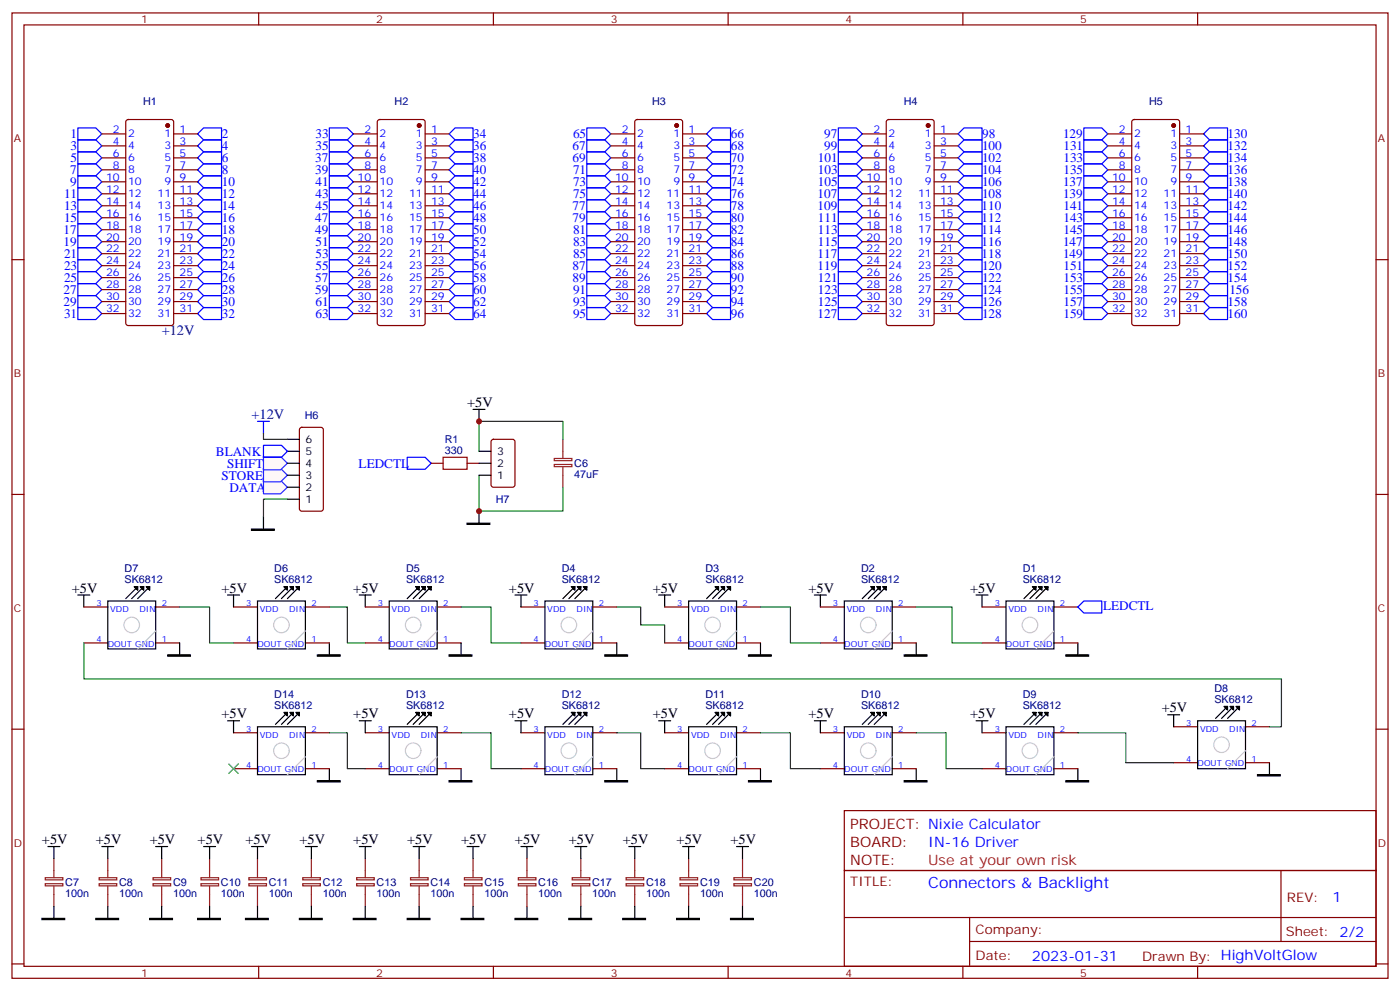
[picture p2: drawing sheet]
<svg xmlns="http://www.w3.org/2000/svg" width="412mm" height="292mm" viewBox="0 0 412 292" stroke-linecap="round" stroke-linejoin="round" font-family="sans-serif">
<g fill="none" stroke="#870000" stroke-width=".35">
<path d="M3.5 3.8h405.4v284.3h-405.4zM7.1 7.3h398.2v277.3h-398.2zM76.2 3.8v3.5M145.3 3.8v3.5M214.5 3.8v3.5M283.6 3.8v3.5M352.8 3.8v3.5M3.5 76.5h3.6M405.3 76.5h3.6M3.5 145.6h3.6M405.3 145.6h3.6M3.5 214.8h3.6"/>
<path d="M405.3 214.8h3.6M248.7 256.4h156.6v28.2h-156.6zM377.3 256.4v20.9M248.7 270.2h156.5M285.6 277.3h119.6M285.6 270.2v14.2M3.5 283.9h3.6M76.2 284.6v3.5M145.3 284.6v3.5M214.5 284.6v3.5M283.6 284.6v3.5M352.8 284.6v3.5"/>
<path d="M405.3 283.9h3.6"/>
</g>
<g fill="none" stroke="#00f" stroke-width=".35">
<path d="M22.9 37.7h5.3l1.8 1.7-1.8 1.8h-5.3zM58.2 39.4l1.8-1.7h5.3v3.5h-5.3zM97 37.7h5.3l1.8 1.7-1.8 1.8h-5.3zM132.3 39.4l1.8-1.7h5.2v3.5h-5.2zM172.9 37.7h5.3l1.7 1.7-1.7 1.8h-5.3zM208.1 39.4l1.8-1.7h5.3v3.5h-5.3zM246.9 37.7h5.3l1.8 1.7-1.8 1.8h-5.3zM282.2 39.4l1.8-1.7h5.3v3.5h-5.3zM319.3 37.7h5.3l1.7 1.7-1.7 1.8h-5.3zM354.5 39.4l1.8-1.7h5.3v3.5h-5.3zM22.9 58.8h5.3l1.8 1.8-1.8 1.8h-5.3zM22.9 55.3h5.3l1.8 1.8-1.8 1.7h-5.3z"/>
<path d="M22.9 51.8h5.3l1.8 1.8-1.8 1.7h-5.3zM22.9 48.3h5.3l1.8 1.7-1.8 1.8h-5.3zM22.9 44.7h5.3l1.8 1.8-1.8 1.8h-5.3zM22.9 41.2h5.3l1.8 1.8-1.8 1.7h-5.3zM58.2 57.1l1.8-1.8h5.3v3.5h-5.3zM58.2 53.6l1.8-1.8h5.3v3.5h-5.3zM58.2 50l1.8-1.7h5.3v3.5h-5.3zM58.2 46.5l1.8-1.8h5.3v3.6h-5.3zM58.2 43l1.8-1.8h5.3v3.5h-5.3zM97 58.8h5.3l1.8 1.8-1.8 1.8h-5.3zM97 55.3h5.3l1.8 1.8-1.8 1.7h-5.3zM97 51.8h5.3l1.8 1.8-1.8 1.7h-5.3z"/>
<path d="M97 48.3h5.3l1.8 1.7-1.8 1.8h-5.3zM97 44.7h5.3l1.8 1.8-1.8 1.8h-5.3zM97 41.2h5.3l1.8 1.8-1.8 1.7h-5.3zM132.3 57.1l1.8-1.8h5.2v3.5h-5.2zM132.3 53.6l1.8-1.8h5.2v3.5h-5.2zM132.3 50l1.8-1.7h5.2v3.5h-5.2zM132.3 46.5l1.8-1.8h5.2v3.6h-5.2zM132.3 43l1.8-1.8h5.2v3.5h-5.2zM172.9 58.8h5.3l1.7 1.8-1.7 1.8h-5.3zM172.9 55.3h5.3l1.7 1.8-1.7 1.7h-5.3zM172.9 51.8h5.3l1.7 1.8-1.7 1.7h-5.3zM172.9 48.3h5.3l1.7 1.7-1.7 1.8h-5.3z"/>
<path d="M172.9 44.7h5.3l1.7 1.8-1.7 1.8h-5.3zM172.9 41.2h5.3l1.7 1.8-1.7 1.7h-5.3zM208.1 57.1l1.8-1.8h5.3v3.5h-5.3zM208.1 53.6l1.8-1.8h5.3v3.5h-5.3zM208.1 50l1.8-1.7h5.3v3.5h-5.3zM208.1 46.5l1.8-1.8h5.3v3.6h-5.3zM208.1 43l1.8-1.8h5.3v3.5h-5.3zM246.9 58.8h5.3l1.8 1.8-1.8 1.8h-5.3zM246.9 55.3h5.3l1.8 1.8-1.8 1.7h-5.3zM246.9 51.8h5.3l1.8 1.8-1.8 1.7h-5.3zM246.9 48.3h5.3l1.8 1.7-1.8 1.8h-5.3zM246.9 44.7h5.3l1.8 1.8-1.8 1.8h-5.3z"/>
<path d="M246.9 41.2h5.3l1.8 1.8-1.8 1.7h-5.3zM282.2 57.1l1.8-1.8h5.3v3.5h-5.3zM282.2 53.6l1.8-1.8h5.3v3.5h-5.3zM282.2 50l1.8-1.7h5.3v3.5h-5.3zM282.2 46.5l1.8-1.8h5.3v3.6h-5.3zM282.2 43l1.8-1.8h5.3v3.5h-5.3zM319.3 58.8h5.3l1.7 1.8-1.7 1.8h-5.3zM319.3 55.3h5.3l1.7 1.8-1.7 1.7h-5.3zM319.3 51.8h5.3l1.7 1.8-1.7 1.7h-5.3zM319.3 48.3h5.3l1.7 1.7-1.7 1.8h-5.3zM319.3 44.7h5.3l1.7 1.8-1.7 1.8h-5.3zM319.3 41.2h5.3l1.7 1.8-1.7 1.7h-5.3z"/>
<path d="M354.5 57.1l1.8-1.8h5.3v3.5h-5.3zM354.5 53.6l1.8-1.8h5.3v3.5h-5.3zM354.5 50l1.8-1.7h5.3v3.5h-5.3zM354.5 46.5l1.8-1.8h5.3v3.6h-5.3zM354.5 43l1.8-1.8h5.3v3.5h-5.3zM22.9 76.5h5.3l1.8 1.7-1.8 1.8h-5.3zM22.9 73h5.3l1.8 1.7-1.8 1.8h-5.3zM22.9 69.4h5.3l1.8 1.8-1.8 1.8h-5.3zM22.9 65.9h5.3l1.8 1.8-1.8 1.7h-5.3zM22.9 62.4h5.3l1.8 1.7-1.8 1.8h-5.3zM58.2 78.2l1.8-1.7h5.3v3.5h-5.3zM58.2 74.7l1.8-1.7h5.3v3.5h-5.3z"/>
<path d="M58.2 71.2l1.8-1.8h5.3v3.6h-5.3zM58.2 67.7l1.8-1.8h5.3v3.5h-5.3zM58.2 64.1l1.8-1.7h5.3v3.5h-5.3zM58.2 60.6l1.8-1.8h5.3v3.6h-5.3zM97 76.5h5.3l1.8 1.7-1.8 1.8h-5.3zM97 73h5.3l1.8 1.7-1.8 1.8h-5.3zM97 69.4h5.3l1.8 1.8-1.8 1.8h-5.3zM97 65.9h5.3l1.8 1.8-1.8 1.7h-5.3zM97 62.4h5.3l1.8 1.7-1.8 1.8h-5.3zM132.3 78.2l1.8-1.7h5.2v3.5h-5.2zM132.3 74.7l1.8-1.7h5.2v3.5h-5.2zM132.3 71.2l1.8-1.8h5.2v3.6h-5.2z"/>
<path d="M132.3 67.7l1.8-1.8h5.2v3.5h-5.2zM132.3 64.1l1.8-1.7h5.2v3.5h-5.2zM132.3 60.6l1.8-1.8h5.2v3.6h-5.2zM172.9 76.5h5.3l1.7 1.7-1.7 1.8h-5.3zM172.9 73h5.3l1.7 1.7-1.7 1.8h-5.3zM172.9 69.4h5.3l1.7 1.8-1.7 1.8h-5.3zM172.9 65.9h5.3l1.7 1.8-1.7 1.7h-5.3zM172.9 62.4h5.3l1.7 1.7-1.7 1.8h-5.3zM208.1 78.2l1.8-1.7h5.3v3.5h-5.3zM208.1 74.7l1.8-1.7h5.3v3.5h-5.3zM208.1 71.2l1.8-1.8h5.3v3.6h-5.3zM208.1 67.7l1.8-1.8h5.3v3.5h-5.3z"/>
<path d="M208.1 64.1l1.8-1.7h5.3v3.5h-5.3zM208.1 60.6l1.8-1.8h5.3v3.6h-5.3zM246.9 76.5h5.3l1.8 1.7-1.8 1.8h-5.3zM246.9 73h5.3l1.8 1.7-1.8 1.8h-5.3zM246.9 69.4h5.3l1.8 1.8-1.8 1.8h-5.3zM246.9 65.9h5.3l1.8 1.8-1.8 1.7h-5.3zM246.9 62.4h5.3l1.8 1.7-1.8 1.8h-5.3zM282.2 78.2l1.8-1.7h5.3v3.5h-5.3zM282.2 74.7l1.8-1.7h5.3v3.5h-5.3zM282.2 71.2l1.8-1.8h5.3v3.6h-5.3zM282.2 67.7l1.8-1.8h5.3v3.5h-5.3zM282.2 64.1l1.8-1.7h5.3v3.5h-5.3z"/>
<path d="M282.2 60.6l1.8-1.8h5.3v3.6h-5.3zM319.3 76.5h5.3l1.7 1.7-1.7 1.8h-5.3zM319.3 73h5.3l1.7 1.7-1.7 1.8h-5.3zM319.3 69.4h5.3l1.7 1.8-1.7 1.8h-5.3zM319.3 65.9h5.3l1.7 1.8-1.7 1.7h-5.3zM319.3 62.4h5.3l1.7 1.7-1.7 1.8h-5.3zM354.5 78.2l1.8-1.7h5.3v3.5h-5.3zM354.5 74.7l1.8-1.7h5.3v3.5h-5.3zM354.5 71.2l1.8-1.8h5.3v3.6h-5.3zM354.5 67.7l1.8-1.8h5.3v3.5h-5.3zM354.5 64.1l1.8-1.7h5.3v3.5h-5.3zM354.5 60.6l1.8-1.8h5.3v3.6h-5.3z"/>
<path d="M22.9 90.6h5.3l1.8 1.8-1.8 1.7h-5.3zM22.9 87.1h5.3l1.8 1.7-1.8 1.8h-5.3zM22.9 83.5h5.3l1.8 1.8-1.8 1.8h-5.3zM22.9 80h5.3l1.8 1.8-1.8 1.7h-5.3zM58.2 92.4l1.8-1.8h5.3v3.5h-5.3zM58.2 88.8l1.8-1.7h5.3v3.5h-5.3zM58.2 85.3l1.8-1.8h5.3v3.6h-5.3zM58.2 81.8l1.8-1.8h5.3v3.5h-5.3zM97 90.6h5.3l1.8 1.8-1.8 1.7h-5.3zM97 87.1h5.3l1.8 1.7-1.8 1.8h-5.3zM97 83.5h5.3l1.8 1.8-1.8 1.8h-5.3zM97 80h5.3l1.8 1.8-1.8 1.7h-5.3z"/>
<path d="M132.3 92.4l1.8-1.8h5.2v3.5h-5.2zM132.3 88.8l1.8-1.7h5.2v3.5h-5.2zM132.3 81.8l1.8-1.8h5.2v3.5h-5.2zM134.1 83.5h5.2v3.6h-5.2l-1.8-1.8zM172.9 90.6h5.3l1.7 1.8-1.7 1.7h-5.3zM172.9 87.1h5.3l1.7 1.7-1.7 1.8h-5.3zM172.9 83.5h5.3l1.7 1.8-1.7 1.8h-5.3zM172.9 80h5.3l1.7 1.8-1.7 1.7h-5.3zM208.1 92.4l1.8-1.8h5.3v3.5h-5.3zM208.1 88.8l1.8-1.7h5.3v3.5h-5.3zM208.1 85.3l1.8-1.8h5.3v3.6h-5.3zM208.1 81.8l1.8-1.8h5.3v3.5h-5.3z"/>
<path d="M246.9 90.6h5.3l1.8 1.8-1.8 1.7h-5.3zM246.9 87.1h5.3l1.8 1.7-1.8 1.8h-5.3zM246.9 83.5h5.3l1.8 1.8-1.8 1.8h-5.3zM246.9 80h5.3l1.8 1.8-1.8 1.7h-5.3zM282.2 92.4l1.8-1.8h5.3v3.5h-5.3zM282.2 88.8l1.8-1.7h5.3v3.5h-5.3zM282.2 85.3l1.8-1.8h5.3v3.6h-5.3zM282.2 81.8l1.8-1.8h5.3v3.5h-5.3zM319.3 83.5h5.3l1.7 1.8-1.7 1.8h-5.3zM319.3 80h5.3l1.7 1.8-1.7 1.7h-5.3zM354.5 81.8l1.8-1.8h5.3v3.5h-5.3z"/>
</g>
<g fill="#fff7f7" stroke="#420aff" stroke-width=".35">
<path d="M77.5 141.7h5.3l1.9 1.8-2.1 2h-5z"/>
<path d="M77.5 138.1h5.3l1.9 1.9-2.1 1.9h-5z"/>
<path d="M77.5 134.6h5.3l1.9 1.9-2.1 1.9h-5z"/>
</g>
<g fill="none" stroke="#008700" stroke-width=".35">
<path d="M77.6 127.6v1.8h7.1M141.1 140v10.6h24.7v-7.1M165.8 129.4v-5.3h-24.7v8.8M84.7 147h-7.1v5.3M52.9 178.8h8.8v10.6h7.1M97 178.8h5.3v10.6h5.3M135.8 178.8h8.8v10.6h8.9M181.7 178.8h7v5.3h7.1v5.3M224 178.8h8.8v10.6h8.9M269.9 178.8h10.6v10.6h8.8M24.7 189.4v10.6h352.8v14.1h-3.6M97 215.8h5.3v10.6h5.3"/>
<path d="M135.8 215.8h8.8v10.6h8.9M181.7 215.8h7v10.6h7.1M224 215.8h8.8v10.6h8.9M269.9 215.8h8.8v10.6h10.6M317.5 215.8h14.1v8.8h14.1"/>
</g>
<g fill="#000" stroke="#000" stroke-width=".35">
<path d="M74.1 155.9h6.7v.3h-6.7zM137.6 154.1h6.7v.3h-6.7zM49.4 192.9h6.7v.4h-6.7zM93.5 192.9h6.7v.4h-6.7zM132.3 192.9h6.7v.4h-6.7zM178.2 192.9h6.7v.4h-6.7zM220.5 192.9h6.7v.4h-6.7zM266.3 192.9h6.7v.4h-6.7zM314 192.9h6.7v.4h-6.7zM93.5 229.9h6.7v.4h-6.7zM132.3 229.9h6.7v.4h-6.7zM178.2 229.9h6.7v.4h-6.7z"/>
<path d="M220.5 229.9h6.7v.4h-6.7zM266.3 229.9h6.7v.4h-6.7zM314 229.9h6.7v.4h-6.7zM370.4 228.2h6.7v.3h-6.7zM12.3 270.5h6.7v.4h-6.7zM28.2 270.5h6.7v.4h-6.7zM44.1 270.5h6.7v.4h-6.7zM58.2 270.5h6.7v.4h-6.7zM72.3 270.5h6.7v.4h-6.7zM88.2 270.5h6.7v.4h-6.7zM104.1 270.5h6.7v.4h-6.7zM119.9 270.5h6.7v.4h-6.7z"/>
<path d="M135.8 270.5h6.7v.4h-6.7zM151.7 270.5h6.7v.4h-6.7zM167.6 270.5h6.7v.4h-6.7zM183.4 270.5h6.7v.4h-6.7zM199.3 270.5h6.7v.4h-6.7zM215.2 270.5h6.7v.4h-6.7z"/>
</g>
<g fill="none" stroke="#000" stroke-width=".35">
<path d="M84.7 140h3.5M84.7 136.5h3.5M84.7 132.9h3.5M84.7 129.4h3.5M139.3 120.6h3.6M141.1 140h3.5M141.1 136.5h3.5M141.1 132.9h3.5M141.1 120.6v3.5M77.6 152.3v3.6M84.7 147h3.5M84.7 143.5h3.5"/>
<path d="M141.1 150.6v3.5M22.9 175.3h3.6M24.7 175.3v3.5M31.7 177h14.2v14.1h-14.2zM39.9 172.8l.3 .7 .4-.7h-1.1l1.1 1v-1l-3.6 3.5M41.6 172.8l.4 .7 .3-.7h-1l1 1v-1l-3.5 3.5M43.4 172.8l.3 .7 .4-.7h-1.1l1.1 1v-1l-3.5 3.5M67 175.3h3.6M68.8 175.3v3.5M75.8 177h14.2v14.1h-14.2zM84 172.8l.3 .7 .4-.7h-1.1l1.1 1v-1l-3.6 3.5M85.7 172.8l.4 .7 .3-.7h-1l1 1v-1l-3.5 3.5"/>
<path d="M87.5 172.8l.3 .7 .4-.7h-1.1l1.1 1v-1l-3.5 3.5M105.8 175.3h3.6M107.6 175.3v3.5M114.7 177h14.1v14.1h-14.1zM122.8 172.8l.3 .7 .4-.7h-1.1l1.1 1v-1l-3.6 3.5M124.5 172.8l.4 .7 .3-.7h-1l1 1v-1l-3.5 3.5M126.3 172.8l.3 .7 .4-.7h-1.1l1.1 1v-1l-3.5 3.5M151.7 175.3h3.5M153.5 175.3v3.5M160.5 177h14.1v14.1h-14.1zM168.6 172.8l.4 .7 .3-.7h-1l1 1v-1l-3.5 3.5M170.4 172.8l.3 .7 .4-.7h-1.1l1.1 1v-1l-3.5 3.5"/>
<path d="M172.2 172.8l.3 .7 .4-.7h-1.1l1.1 1v-1l-3.6 3.5M194 175.3h3.6M195.8 175.3v3.5M202.8 177h14.2v14.1h-14.2zM211 172.8l.3 .7 .4-.7h-1.1l1.1 1v-1l-3.6 3.5M212.7 172.8l.4 .7 .3-.7h-1l1 1v-1l-3.5 3.5M214.5 172.8l.3 .7 .4-.7h-1.1l1.1 1v-1l-3.5 3.5M239.9 175.3h3.5M241.7 175.3v3.5M248.7 177h14.1v14.1h-14.1zM256.8 172.8l.4 .7 .3-.7h-1l1 1v-1l-3.5 3.5M258.6 172.8l.3 .7 .4-.7h-1.1l1.1 1v-1l-3.5 3.5"/>
<path d="M260.3 172.8l.4 .7 .4-.7h-1.1l1.1 1v-1l-3.6 3.5M287.5 175.3h3.5M289.3 175.3v3.5M296.3 177h14.1v14.1h-14.1zM304.4 172.8l.4 .7 .4-.7h-1.1l1.1 1v-1l-3.6 3.5M306.2 172.8l.4 .7 .3-.7h-1l1 1v-1l-3.5 3.5M308 172.8l.3 .7 .4-.7h-1.1l1.1 1v-1l-3.5 3.5M52.9 189.4v3.5M97 189.4v3.5M135.8 189.4v3.5M181.7 189.4v3.5M224 189.4v3.5"/>
<path d="M269.9 189.4v3.5M317.5 189.4v3.5M67 212.3h3.6M68.8 212.3v3.5M75.8 214.1h14.2v14.1h-14.2zM84 209.8l.3 .7 .4-.7h-1.1l1.1 1.1v-1.1l-3.6 3.6M85.7 209.8l.4 .7 .3-.7h-1l1 1.1v-1.1l-3.5 3.6M87.5 209.8l.3 .7 .4-.7h-1.1l1.1 1.1v-1.1l-3.5 3.6M105.8 212.3h3.6M107.6 212.3v3.5M114.7 214.1h14.1v14.1h-14.1zM122.8 209.8l.3 .7 .4-.7h-1.1l1.1 1.1v-1.1l-3.6 3.6"/>
<path d="M124.5 209.8l.4 .7 .3-.7h-1l1 1.1v-1.1l-3.5 3.6M126.3 209.8l.3 .7 .4-.7h-1.1l1.1 1.1v-1.1l-3.5 3.6M151.7 212.3h3.5M153.5 212.3v3.5M160.5 214.1h14.1v14.1h-14.1zM168.6 209.8l.4 .7 .3-.7h-1l1 1.1v-1.1l-3.5 3.6M170.4 209.8l.3 .7 .4-.7h-1.1l1.1 1.1v-1.1l-3.5 3.6M172.2 209.8l.3 .7 .4-.7h-1.1l1.1 1.1v-1.1l-3.6 3.6M194 212.3h3.6M195.8 212.3v3.5M202.8 214.1h14.2v14.1h-14.2zM211 209.8l.3 .7 .4-.7h-1.1l1.1 1.1v-1.1l-3.6 3.6"/>
<path d="M212.7 209.8l.4 .7 .3-.7h-1l1 1.1v-1.1l-3.5 3.6M214.5 209.8l.3 .7 .4-.7h-1.1l1.1 1.1v-1.1l-3.5 3.6M239.9 212.3h3.5M241.7 212.3v3.5M248.7 214.1h14.1v14.1h-14.1zM256.8 209.8l.4 .7 .3-.7h-1l1 1.1v-1.1l-3.5 3.6M258.6 209.8l.3 .7 .4-.7h-1.1l1.1 1.1v-1.1l-3.5 3.6M260.3 209.8l.4 .7 .4-.7h-1.1l1.1 1.1v-1.1l-3.6 3.6M287.5 212.3h3.5M289.3 212.3v3.5M296.3 214.1h14.1v14.1h-14.1zM304.4 209.8l.4 .7 .4-.7h-1.1l1.1 1.1v-1.1l-3.6 3.6"/>
<path d="M306.2 209.8l.4 .7 .3-.7h-1l1 1.1v-1.1l-3.5 3.6M308 209.8l.3 .7 .4-.7h-1.1l1.1 1.1v-1.1l-3.5 3.6M344 210.5h3.5M345.7 210.5v3.6M352.8 212.3h14.1v14.1h-14.1zM360.9 208.1l.3 .7 .4-.7h-1.1l1.1 1v-1l-3.5 3.5M362.7 208.1l.3 .7 .4-.7h-1.1l1.1 1v-1l-3.6 3.5M364.4 208.1l.4 .7 .3-.7h-1l1 1v-1l-3.5 3.5M97 226.4v3.5M135.8 226.4v3.5M181.7 226.4v3.5M224 226.4v3.5"/>
<path d="M269.9 226.4v3.5M317.5 226.4v3.5M373.9 224.6v3.6M14.1 249.3h3.5M15.9 249.3v3.6M30 249.3h3.5M31.7 249.3v3.6M45.9 249.3h3.5M47.6 249.3v3.6M60 249.3h3.5M61.7 249.3v3.6M74.1 249.3h3.5"/>
<path d="M75.8 249.3v3.6M90 249.3h3.5M91.7 249.3v3.6M105.8 249.3h3.6M107.6 249.3v3.6M121.7 249.3h3.5M123.5 249.3v3.6M137.6 249.3h3.5M139.3 249.3v3.6M153.5 249.3h3.5M155.2 249.3v3.6M169.3 249.3h3.6"/>
<path d="M171.1 249.3v3.6M185.2 249.3h3.5M187 249.3v3.6M201.1 249.3h3.5M202.8 249.3v3.6M217 249.3h3.5M218.7 249.3v3.6M15.9 267v3.5M31.7 267v3.5M47.6 267v3.5M61.7 267v3.5M75.8 267v3.5"/>
<path d="M91.7 267v3.5M107.6 267v3.5M123.5 267v3.5M139.3 267v3.5M155.2 267v3.5M171.1 267v3.5M187 267v3.5M202.8 267v3.5M218.7 267v3.5"/>
</g>
<path d="M319.3 87.1h5.3l1.7 1.7-1.7 1.8h-5.3zM319.3 90.6h5.3l1.7 1.8-1.7 1.7h-5.3zM354.5 85.3l1.8-1.8h5.3v3.6h-5.3zM354.5 88.8l1.8-1.7h5.3v3.5h-5.3zM354.5 92.4l1.8-1.8h5.3v3.5h-5.3zM75.8 124.1h3.6M77.6 131.2h5.3l1.8 1.7-1.8 1.8h-5.3zM77.6 124.1v3.5M119.9 134.7h5.3l1.8 1.8-1.8 1.7h-5.3zM317.5 178.8l1.8-1.8h5.3v3.6h-5.3z" fill="none" stroke="#00f" stroke-width=".35"/>
<g fill="#870000" stroke="#870000" stroke-width=".35">
<circle cx="345.7" cy="37" r=".53"/>
<circle cx="273.4" cy="37" r=".53"/>
<circle cx="199.3" cy="37" r=".53"/>
<circle cx="49.4" cy="37" r=".53"/>
<circle cx="123.5" cy="37" r=".53"/>
</g>
<g fill="none" stroke="#870000" stroke-width=".35">
<path d="M30 39.4h7M37.3 35.4l.4-.2h12.7l.7 .4 .1 59.6-.3 .5-.5 .2h-12.7l-.5-.2-.2-.5v-59.3zM51.2 39.4h7M104.1 39.4h7M111.4 35.4l.4-.2h12.7l.7 .4v59.6l-.2 .5-.5 .2h-12.7l-.5-.2-.2-.5v-59.3zM125.2 39.4h7.1M179.9 39.4h7.1M187.2 35.4l.5-.2h12.7l.6 .4 .1 59.6-.3 .5-.4 .2h-12.7l-.5-.2-.2-.5v-59.3zM201.1 39.4h7M254 39.4h7.1M261.3 35.4l.5-.2h12.7l.6 .4 .1 59.6-.3 .5-.4 .2h-12.7l-.5-.2-.2-.5v-59.3zM275.2 39.4h7"/>
<path d="M326.3 39.4h7.1M333.6 35.4l.5-.2h12.7l.6 .4 .1 59.6-.2 .5-.5 .2h-12.7l-.5-.2-.2-.5v-59.3zM347.5 39.4h7M30 43h7M30 46.5h7M30 50h7M30 53.6h7M30 57.1h7M51.2 43h7M51.2 46.5h7M51.2 50h7M51.2 53.6h7"/>
<path d="M51.2 57.1h7M104.1 43h7M104.1 46.5h7M104.1 50h7M104.1 53.6h7M104.1 57.1h7M125.2 43h7.1M125.2 46.5h7.1M125.2 50h7.1M125.2 53.6h7.1M125.2 57.1h7.1M179.9 43h7.1"/>
<path d="M179.9 46.5h7.1M179.9 50h7.1M179.9 53.6h7.1M179.9 57.1h7.1M201.1 43h7M201.1 46.5h7M201.1 50h7M201.1 53.6h7M201.1 57.1h7M254 43h7.1M254 46.5h7.1M254 50h7.1"/>
<path d="M254 53.6h7.1M254 57.1h7.1M275.2 43h7M275.2 46.5h7M275.2 50h7M275.2 53.6h7M275.2 57.1h7M326.3 43h7.1M326.3 46.5h7.1M326.3 50h7.1M326.3 53.6h7.1M326.3 57.1h7.1"/>
<path d="M347.5 43h7M347.5 46.5h7M347.5 50h7M347.5 53.6h7M347.5 57.1h7M30 60.6h7M30 64.1h7M30 67.7h7M30 71.2h7M30 74.7h7M30 78.2h7M51.2 60.6h7"/>
<path d="M51.2 64.1h7M51.2 67.7h7M51.2 71.2h7M51.2 74.7h7M51.2 78.2h7M104.1 60.6h7M104.1 64.1h7M104.1 67.7h7M104.1 71.2h7M104.1 74.7h7M104.1 78.2h7M125.2 60.6h7.1"/>
<path d="M125.2 64.1h7.1M125.2 67.7h7.1M125.2 71.2h7.1M125.2 74.7h7.1M125.2 78.2h7.1M179.9 60.6h7.1M179.9 64.1h7.1M179.9 67.7h7.1M179.9 71.2h7.1M179.9 74.7h7.1M179.9 78.2h7.1M201.1 60.6h7"/>
<path d="M201.1 64.1h7M201.1 67.7h7M201.1 71.2h7M201.1 74.7h7M201.1 78.2h7M254 60.6h7.1M254 64.1h7.1M254 67.7h7.1M254 71.2h7.1M254 74.7h7.1M254 78.2h7.1M275.2 60.6h7"/>
<path d="M275.2 64.1h7M275.2 67.7h7M275.2 71.2h7M275.2 74.7h7M275.2 78.2h7M326.3 60.6h7.1M326.3 64.1h7.1M326.3 67.7h7.1M326.3 71.2h7.1M326.3 74.7h7.1M326.3 78.2h7.1M347.5 60.6h7"/>
<path d="M347.5 64.1h7M347.5 67.7h7M347.5 71.2h7M347.5 74.7h7M347.5 78.2h7M30 81.8h7M30 85.3h7M30 88.8h7M30 92.4h7M51.2 81.8h7M51.2 85.3h7M51.2 88.8h7"/>
<path d="M51.2 92.4h7M104.1 81.8h7M104.1 85.3h7M104.1 88.8h7M104.1 92.4h7M125.2 81.8h7.1M125.2 85.3h7.1M125.2 88.8h7.1M125.2 92.4h7.1M179.9 81.8h7.1M179.9 85.3h7.1M179.9 88.8h7.1"/>
<path d="M179.9 92.4h7.1M201.1 81.8h7M201.1 85.3h7M201.1 88.8h7M201.1 92.4h7M254 81.8h7.1M254 85.3h7.1M254 88.8h7.1M254 92.4h7.1M275.2 81.8h7M275.2 85.3h7M275.2 88.8h7"/>
<path d="M275.2 92.4h7M326.3 81.8h7.1M326.3 85.3h7.1M326.3 88.8h7.1M326.3 92.4h7.1M347.5 81.8h7M347.5 85.3h7M347.5 88.8h7M347.5 92.4h7M88.4 126.1l.5-.2h5.6l.7 .4v23.6l-.4 .6-5.9 .1-.7-.5v-23.5zM127 136.5h3.5M137.6 136.5h3.5"/>
<path d="M144.9 129.6l.4-.2h5.7l.6 .4 .1 13-.5 .7h-5.9l-.6-.5-.1-12.9zM24.7 178.8h7M45.9 178.8h7M68.8 178.8h7M90 178.8h7M107.6 178.8h7.1M128.8 178.8h7M153.5 178.8h7M174.6 178.8h7.1M195.8 178.8h7M217 178.8h7M241.7 178.8h7"/>
<path d="M262.8 178.8h7.1M289.3 178.8h7M310.4 178.8h7.1M24.7 189.4h7M45.9 189.4h7M68.8 189.4h7M90 189.4h7M107.6 189.4h7.1M128.8 189.4h7M153.5 189.4h7M174.6 189.4h7.1M195.8 189.4h7"/>
<path d="M217 189.4h7M241.7 189.4h7M262.8 189.4h7.1M289.3 189.4h7M310.4 189.4h7.1M68.8 215.8h7M90 215.8h7M107.6 215.8h7.1M128.8 215.8h7M153.5 215.8h7M174.6 215.8h7.1M195.8 215.8h7"/>
<path d="M217 215.8h7M241.7 215.8h7M262.8 215.8h7.1M289.3 215.8h7M310.4 215.8h7.1M345.7 214.1h7.1M366.9 214.1h7M68.8 226.4h7M90 226.4h7M107.6 226.4h7.1M128.8 226.4h7M153.5 226.4h7"/>
<path d="M174.6 226.4h7.1M195.8 226.4h7M217 226.4h7M241.7 226.4h7M248.7 238.8h156.6v17.6h-156.6zM262.8 226.4h7.1M289.3 226.4h7M310.4 226.4h7.1M345.7 224.6h7.1M366.9 224.6h7"/>
</g>
<g fill="none" stroke="#ccc" stroke-width=".35">
<path d="M45.9 185.8l-5.3 5.3M90 185.8l-5.3 5.3M128.8 185.8l-5.3 5.3M174.6 185.8l-5.3 5.3M217 185.8l-5.3 5.3M262.8 185.8l-5.3 5.3M310.4 185.8l-5.2 5.3M90 222.9l-5.3 5.3M128.8 222.9l-5.3 5.3M174.6 222.9l-5.3 5.3M217 222.9l-5.3 5.3M262.8 222.9l-5.3 5.3"/>
<path d="M310.4 222.9l-5.2 5.3M366.9 221.1l-5.3 5.3"/>
<circle cx="38.8" cy="184.1" r="2.29"/>
<circle cx="82.9" cy="184.1" r="2.29"/>
<circle cx="121.7" cy="184.1" r="2.29"/>
<circle cx="167.6" cy="184.1" r="2.29"/>
<circle cx="209.9" cy="184.1" r="2.29"/>
<circle cx="255.8" cy="184.1" r="2.29"/>
<circle cx="303.4" cy="184.1" r="2.29"/>
<circle cx="359.8" cy="219.4" r="2.29"/>
<circle cx="82.9" cy="221.1" r="2.29"/>
<circle cx="121.7" cy="221.1" r="2.29"/>
<circle cx="167.6" cy="221.1" r="2.29"/>
<circle cx="209.9" cy="221.1" r="2.29"/>
<circle cx="255.8" cy="221.1" r="2.29"/>
<circle cx="303.4" cy="221.1" r="2.29"/>
</g>
<g fill="none" stroke="#8c2424" stroke-width=".35">
<path d="M163.3 136.8h5.2v.6h-5.2zM163.3 135h5.2v.7h-5.2zM165.8 129.4v5.6M165.8 137.5v6M13.3 258.5h5.2v.7h-5.2zM15.9 252.9v5.6M29.2 258.5h5.2v.7h-5.2zM31.7 252.9v5.6M45.1 258.5h5.2v.7h-5.2zM47.6 252.9v5.6M59.2 258.5h5.2v.7h-5.2zM61.7 252.9v5.6"/>
<path d="M73.3 258.5h5.2v.7h-5.2zM75.8 252.9v5.6M89.2 258.5h5.2v.7h-5.2zM91.7 252.9v5.6M105.1 258.5h5.1v.7h-5.1zM107.6 252.9v5.6M120.9 258.5h5.2v.7h-5.2zM123.5 252.9v5.6M136.8 258.5h5.2v.7h-5.2zM139.3 252.9v5.6M152.7 258.5h5.2v.7h-5.2zM155.2 252.9v5.6"/>
<path d="M168.6 258.5h5.1v.7h-5.1zM171.1 252.9v5.6M184.4 258.5h5.2v.7h-5.2zM187 252.9v5.6M200.3 258.5h5.2v.7h-5.2zM202.8 252.9v5.6M216.2 258.5h5.2v.7h-5.2zM218.7 252.9v5.6M13.3 260.3h5.2v.6h-5.2zM15.9 261v6M29.2 260.3h5.2v.6h-5.2zM31.7 261v6"/>
<path d="M45.1 260.3h5.2v.6h-5.2zM47.6 261v6M59.2 260.3h5.2v.6h-5.2zM61.7 261v6M73.3 260.3h5.2v.6h-5.2zM75.8 261v6M89.2 260.3h5.2v.6h-5.2zM91.7 261v6M105.1 260.3h5.1v.6h-5.1zM107.6 261v6M120.9 260.3h5.2v.6h-5.2zM123.5 261v6"/>
<path d="M136.8 260.3h5.2v.6h-5.2zM139.3 261v6M152.7 260.3h5.2v.6h-5.2zM155.2 261v6M168.6 260.3h5.1v.6h-5.1zM171.1 261v6M184.4 260.3h5.2v.6h-5.2zM187 261v6M200.3 260.3h5.2v.6h-5.2zM202.8 261v6M216.2 260.3h5.2v.6h-5.2zM218.7 261v6"/>
</g>
<path d="M130.5 134.7h7.1v3.5h-7.1z" fill="none" stroke="#a10000" stroke-width=".35"/>
<path d="M67.4 225l2.8 2.8M70.2 225l-2.8 2.8" fill="none" stroke="#3c3" stroke-width=".35"/>
<g fill="#c00">
<circle cx="141.1" cy="124.1" r=".88"/>
<circle cx="141.1" cy="150.6" r=".88"/>
</g>
<text font-size="4.6" fill="#00f" x="273.4" y="261.7">Connectors &amp; Backlight</text>
<g font-size="4.2" fill="#000080">
<text x="47.6" y="98.7">+12V</text>
<text x="74.1" y="123.4">+12V</text>
</g>
<g font-size="4.2">
<text x="137.6" y="119.9">+5V</text>
<text x="21.2" y="174.6">+5V</text>
<text x="65.3" y="174.6">+5V</text>
<text x="104.1" y="174.6">+5V</text>
<text x="149.9" y="174.6">+5V</text>
<text x="192.3" y="174.6">+5V</text>
<text x="238.1" y="174.6">+5V</text>
<text x="285.8" y="174.6">+5V</text>
<text x="342.2" y="209.8">+5V</text>
<text x="65.3" y="211.6">+5V</text>
<text x="104.1" y="211.6">+5V</text>
<text x="149.9" y="211.6">+5V</text>
<text x="192.3" y="211.6">+5V</text>
<text x="238.1" y="211.6">+5V</text>
<text x="285.8" y="211.6">+5V</text>
<text x="12.3" y="248.6">+5V</text>
<text x="28.2" y="248.6">+5V</text>
<text x="44.1" y="248.6">+5V</text>
<text x="58.2" y="248.6">+5V</text>
<text x="72.3" y="248.6">+5V</text>
<text x="88.2" y="248.6">+5V</text>
<text x="104.1" y="248.6">+5V</text>
<text x="119.9" y="248.6">+5V</text>
<text x="135.8" y="248.6">+5V</text>
<text x="151.7" y="248.6">+5V</text>
<text x="167.6" y="248.6">+5V</text>
<text x="183.4" y="248.6">+5V</text>
<text x="199.3" y="248.6">+5V</text>
<text x="215.2" y="248.6">+5V</text>
</g>
<g font-size="4.2" fill="#800">
<text x="250.5" y="244.1">PROJECT: Nixie Calculator</text>
<text x="250.5" y="249.3">BOARD:</text>
<text x="250.5" y="254.6">NOTE:</text>
</g>
<g font-size="4.2" fill="#00f">
<text x="273.4" y="249.3">IN-16 Driver</text>
<text x="392.5" y="265.7">1</text>
<text x="304" y="283">2023-01-31</text>
</g>
<text font-size="4.2" fill="#f00" x="273.4" y="254.6">Use at your own risk</text>
<g font-size="3.9" fill="#00f">
<text x="20.8" y="40.7">1</text>
<text x="65.4" y="40.7">2</text>
<text x="93" y="40.7">33</text>
<text x="139.4" y="40.7">34</text>
<text x="168.8" y="40.7">65</text>
<text x="215.3" y="40.7">66</text>
<text x="242.8" y="40.7">97</text>
<text x="289.3" y="40.7">98</text>
<text x="313.1" y="40.7">129</text>
<text x="361.6" y="40.7">130</text>
<text x="20.8" y="47.8">5</text>
<text x="20.8" y="44.2">3</text>
<text x="65.4" y="47.8">6</text>
<text x="65.4" y="44.2">4</text>
<text x="92.8" y="47.8">37</text>
<text x="93" y="44.2">35</text>
<text x="139.4" y="47.8">38</text>
<text x="139.4" y="44.2">36</text>
<text x="168.7" y="47.8">69</text>
<text x="168.7" y="44.2">67</text>
<text x="215.3" y="47.8">70</text>
<text x="215.3" y="44.2">68</text>
<text x="240.9" y="47.8">101</text>
<text x="242.8" y="44.2">99</text>
<text x="289.3" y="44.2">100</text>
<text x="289.3" y="47.8">102</text>
<text x="313.3" y="47.8">133</text>
<text x="313.3" y="44.2">131</text>
<text x="361.6" y="47.8">134</text>
<text x="361.6" y="44.2">132</text>
<text x="20.7" y="51.3">7</text>
<text x="65.4" y="51.3">8</text>
<text x="92.8" y="51.3">39</text>
<text x="139.4" y="51.3">40</text>
<text x="168.8" y="51.3">71</text>
<text x="215.3" y="51.3">72</text>
<text x="240.9" y="51.3">103</text>
<text x="289.3" y="51.3">104</text>
<text x="313.3" y="51.3">135</text>
<text x="361.6" y="51.3">136</text>
<text x="18.9" y="58.3">11</text>
<text x="20.7" y="54.8">9</text>
<text x="65.3" y="58.3">12</text>
<text x="65.3" y="54.8">10</text>
<text x="93" y="58.3">43</text>
<text x="93" y="54.8">41</text>
<text x="139.4" y="58.3">44</text>
<text x="139.4" y="54.8">42</text>
<text x="168.8" y="58.3">75</text>
<text x="168.8" y="54.8">73</text>
<text x="215.3" y="58.3">76</text>
<text x="215.3" y="54.8">74</text>
<text x="240.8" y="58.3">107</text>
<text x="240.9" y="54.8">105</text>
<text x="289.3" y="58.3">108</text>
<text x="289.3" y="54.8">106</text>
<text x="313.1" y="54.8">137</text>
<text x="313.1" y="58.3">139</text>
<text x="361.6" y="58.3">140</text>
<text x="361.6" y="54.8">138</text>
<text x="18.9" y="65.4">15</text>
<text x="18.9" y="61.9">13</text>
<text x="65.3" y="65.4">16</text>
<text x="65.3" y="61.9">14</text>
<text x="92.8" y="65.4">47</text>
<text x="93" y="61.9">45</text>
<text x="139.4" y="65.4">48</text>
<text x="139.4" y="61.9">46</text>
<text x="168.7" y="65.4">79</text>
<text x="168.7" y="61.9">77</text>
<text x="215.3" y="65.4">80</text>
<text x="215.3" y="61.9">78</text>
<text x="240.8" y="61.9">109</text>
<text x="240.9" y="65.4">111</text>
<text x="289.1" y="65.4">112</text>
<text x="289.1" y="61.9">110</text>
<text x="313.3" y="65.4">143</text>
<text x="313.3" y="61.9">141</text>
<text x="361.6" y="65.4">144</text>
<text x="361.6" y="61.9">142</text>
<text x="18.7" y="68.9">17</text>
<text x="65.3" y="68.9">18</text>
<text x="92.8" y="68.9">49</text>
<text x="139.4" y="68.9">50</text>
<text x="168.8" y="68.9">81</text>
<text x="215.3" y="68.9">82</text>
<text x="240.9" y="68.9">113</text>
<text x="289.1" y="68.9">114</text>
<text x="313.3" y="68.9">145</text>
<text x="361.6" y="68.9">146</text>
<text x="18.7" y="72.4">19</text>
<text x="18.9" y="76">21</text>
<text x="65.3" y="76">22</text>
<text x="65.3" y="72.4">20</text>
<text x="93" y="76">53</text>
<text x="93" y="72.4">51</text>
<text x="139.4" y="76">54</text>
<text x="139.4" y="72.4">52</text>
<text x="168.8" y="76">85</text>
<text x="168.8" y="72.4">83</text>
<text x="215.3" y="76">86</text>
<text x="215.3" y="72.4">84</text>
<text x="240.8" y="76">117</text>
<text x="240.9" y="72.4">115</text>
<text x="289.1" y="76">118</text>
<text x="289.1" y="72.4">116</text>
<text x="313.1" y="72.4">147</text>
<text x="313.1" y="76">149</text>
<text x="361.6" y="76">150</text>
<text x="361.6" y="72.4">148</text>
<text x="18.9" y="83">25</text>
<text x="18.9" y="79.5">23</text>
<text x="65.3" y="83">26</text>
<text x="65.3" y="79.5">24</text>
<text x="92.8" y="83">57</text>
<text x="93" y="79.5">55</text>
<text x="139.4" y="83">58</text>
<text x="139.4" y="79.5">56</text>
<text x="168.7" y="83">89</text>
<text x="168.7" y="79.5">87</text>
<text x="215.3" y="83">90</text>
<text x="215.3" y="79.5">88</text>
<text x="240.8" y="79.5">119</text>
<text x="240.9" y="83">121</text>
<text x="289.3" y="83">122</text>
<text x="289.3" y="79.5">120</text>
<text x="313.3" y="83">153</text>
<text x="313.3" y="79.5">151</text>
<text x="361.6" y="83">154</text>
<text x="361.6" y="79.5">152</text>
<text x="18.7" y="86.6">27</text>
<text x="65.3" y="86.6">28</text>
<text x="92.8" y="86.6">59</text>
<text x="139.4" y="86.6">60</text>
<text x="168.8" y="86.6">91</text>
<text x="215.3" y="86.6">92</text>
<text x="240.9" y="86.6">123</text>
<text x="289.3" y="86.6">124</text>
<text x="313.3" y="86.6">155</text>
<text x="362.1" y="86.6">156</text>
<text x="18.7" y="90.1">29</text>
<text x="18.9" y="93.6">31</text>
<text x="65.3" y="93.6">32</text>
<text x="65.3" y="90.1">30</text>
<text x="93" y="93.6">63</text>
<text x="93" y="90.1">61</text>
<text x="139.4" y="93.6">64</text>
<text x="139.4" y="90.1">62</text>
<text x="168.8" y="93.6">95</text>
<text x="168.8" y="90.1">93</text>
<text x="215.3" y="93.6">96</text>
<text x="215.3" y="90.1">94</text>
<text x="240.8" y="93.6">127</text>
<text x="240.9" y="90.1">125</text>
<text x="289.3" y="93.6">128</text>
<text x="289.3" y="90.1">126</text>
<text x="313.3" y="90.1">157</text>
<text x="313.3" y="93.6">159</text>
<text x="361.6" y="90.1">158</text>
<text x="361.6" y="93.6">160</text>
<text x="63.6" y="134.2">BLANK</text>
<text x="66.9" y="137.8">SHIFT</text>
<text x="105.6" y="137.8">LEDCTL</text>
<text x="65.3" y="141.3">STORE</text>
<text x="67.6" y="144.8">DATA</text>
<text x="324.9" y="179.5">LEDCTL</text>
</g>
<g font-size="3.9" fill="#800">
<text x="250.5" y="261">TITLE:</text>
<text x="379.1" y="265.7">REV:</text>
<text x="287.4" y="275.2">Company:</text>
<text x="378.7" y="275.8">Sheet: 2/2</text>
<text x="287.4" y="282.9">Date:</text>
<text x="336.4" y="282.9">Drawn By: HighVoltGlow</text>
</g>
<g font-size="3.2" fill="#800">
<text x="41.6" y="6.8">1</text>
<text x="110.8" y="6.8">2</text>
<text x="179.9" y="6.8">3</text>
<text x="249.1" y="6.8">4</text>
<text x="318.2" y="6.8">5</text>
<text x="4.1" y="41.9">A</text>
<text x="405.9" y="41.9">A</text>
<text x="4.1" y="111.1">B</text>
<text x="405.9" y="111.1">B</text>
<text x="4.1" y="180.2">C</text>
<text x="405.9" y="180.2">C</text>
<text x="4.1" y="249.3">D</text>
<text x="405.9" y="249.3">D</text>
<text x="41.6" y="287.6">1</text>
<text x="110.8" y="287.6">2</text>
<text x="179.9" y="287.6">3</text>
<text x="249.1" y="287.6">4</text>
<text x="318.2" y="287.6">5</text>
</g>
<g font-size="3.2" fill="#000080">
<text x="42.1" y="30.9">H1</text>
<text x="116.2" y="30.9">H2</text>
<text x="192.1" y="30.9">H3</text>
<text x="266.2" y="30.9">H4</text>
<text x="338.5" y="30.9">H5</text>
<text x="89.8" y="123.5">H6</text>
<text x="131" y="130.5">R1</text>
<text x="131" y="133.6">330</text>
<text x="169.2" y="137.5">C6</text>
<text x="169.2" y="140.7">47uF</text>
<text x="146.1" y="148.2">H7</text>
<text x="36.7" y="171.7">SK6812</text>
<text x="36.7" y="168.5">D7</text>
<text x="80.8" y="171.7">SK6812</text>
<text x="80.8" y="168.5">D6</text>
<text x="119.6" y="171.7">SK6812</text>
<text x="119.6" y="168.5">D5</text>
<text x="165.5" y="171.7">SK6812</text>
<text x="165.5" y="168.5">D4</text>
<text x="207.8" y="171.7">SK6812</text>
<text x="207.8" y="168.5">D3</text>
<text x="253.7" y="171.7">SK6812</text>
<text x="253.7" y="168.5">D2</text>
<text x="301.3" y="171.7">SK6812</text>
<text x="301.3" y="168.5">D1</text>
<text x="357.7" y="203.8">D8</text>
<text x="80.8" y="208.8">SK6812</text>
<text x="80.8" y="205.5">D14</text>
<text x="119.6" y="208.8">SK6812</text>
<text x="119.6" y="205.5">D13</text>
<text x="165.5" y="208.8">SK6812</text>
<text x="165.5" y="205.5">D12</text>
<text x="207.8" y="208.8">SK6812</text>
<text x="207.8" y="205.5">D11</text>
<text x="253.7" y="208.8">SK6812</text>
<text x="253.7" y="205.5">D10</text>
<text x="301.3" y="208.8">SK6812</text>
<text x="301.3" y="205.5">D9</text>
<text x="357.7" y="207">SK6812</text>
<text x="19.2" y="261">C7</text>
<text x="35.1" y="261">C8</text>
<text x="51" y="261">C9</text>
<text x="65.1" y="261">C10</text>
<text x="79.2" y="261">C11</text>
<text x="95.1" y="261">C12</text>
<text x="110.9" y="261">C13</text>
<text x="126.8" y="261">C14</text>
<text x="142.7" y="261">C15</text>
<text x="158.6" y="261">C16</text>
<text x="174.4" y="261">C17</text>
<text x="190.3" y="261">C18</text>
<text x="206.2" y="261">C19</text>
<text x="222.1" y="261">C20</text>
<text x="19.2" y="264.3">100n</text>
<text x="35.1" y="264.3">100n</text>
<text x="51" y="264.3">100n</text>
<text x="65.1" y="264.3">100n</text>
<text x="79.2" y="264.3">100n</text>
<text x="95.1" y="264.3">100n</text>
<text x="110.9" y="264.3">100n</text>
<text x="126.8" y="264.3">100n</text>
<text x="142.7" y="264.3">100n</text>
<text x="158.6" y="264.3">100n</text>
<text x="174.4" y="264.3">100n</text>
<text x="190.3" y="264.3">100n</text>
<text x="206.2" y="264.3">100n</text>
<text x="222.1" y="264.3">100n</text>
</g>
<g font-size="3.2" fill="#00f">
<text x="33.3" y="39.1">2</text>
<text x="37.7" y="40.5">2</text>
<text x="48.4" y="40.5">1</text>
<text x="52.9" y="39.1">1</text>
<text x="107.3" y="39.1">2</text>
<text x="111.8" y="40.5">2</text>
<text x="122.5" y="40.5">1</text>
<text x="127" y="39.1">1</text>
<text x="183.2" y="39.1">2</text>
<text x="187.7" y="40.5">2</text>
<text x="198.4" y="40.5">1</text>
<text x="202.8" y="39.1">1</text>
<text x="257.3" y="39.1">2</text>
<text x="261.8" y="40.5">2</text>
<text x="272.4" y="40.5">1</text>
<text x="276.9" y="39.1">1</text>
<text x="329.6" y="39.1">2</text>
<text x="334.1" y="40.5">2</text>
<text x="344.8" y="40.5">1</text>
<text x="349.2" y="39.1">1</text>
<text x="33.3" y="42.6">4</text>
<text x="33.3" y="46.1">6</text>
<text x="37.7" y="44">4</text>
<text x="37.7" y="47.6">6</text>
<text x="48.4" y="44">3</text>
<text x="48.4" y="47.6">5</text>
<text x="52.9" y="42.6">3</text>
<text x="52.9" y="46.1">5</text>
<text x="107.3" y="42.6">4</text>
<text x="107.3" y="46.1">6</text>
<text x="111.8" y="44">4</text>
<text x="111.8" y="47.6">6</text>
<text x="122.5" y="44">3</text>
<text x="122.5" y="47.6">5</text>
<text x="127" y="42.6">3</text>
<text x="127" y="46.1">5</text>
<text x="183.2" y="42.6">4</text>
<text x="183.2" y="46.1">6</text>
<text x="187.7" y="44">4</text>
<text x="187.7" y="47.6">6</text>
<text x="198.4" y="44">3</text>
<text x="198.4" y="47.6">5</text>
<text x="202.8" y="42.6">3</text>
<text x="202.8" y="46.1">5</text>
<text x="257.3" y="42.6">4</text>
<text x="257.3" y="46.1">6</text>
<text x="261.8" y="44">4</text>
<text x="261.8" y="47.6">6</text>
<text x="272.4" y="44">3</text>
<text x="272.4" y="47.6">5</text>
<text x="276.9" y="42.6">3</text>
<text x="276.9" y="46.1">5</text>
<text x="329.6" y="42.6">4</text>
<text x="329.6" y="46.1">6</text>
<text x="334.1" y="44">4</text>
<text x="334.1" y="47.6">6</text>
<text x="344.8" y="44">3</text>
<text x="344.8" y="47.6">5</text>
<text x="349.2" y="42.6">3</text>
<text x="349.2" y="46.1">5</text>
<text x="31.2" y="53.2">10</text>
<text x="33.3" y="49.7">8</text>
<text x="37.7" y="51.1">8</text>
<text x="48.4" y="51.1">7</text>
<text x="52.9" y="49.7">7</text>
<text x="52.9" y="53.2">9</text>
<text x="105.3" y="53.2">10</text>
<text x="107.3" y="49.7">8</text>
<text x="111.8" y="51.1">8</text>
<text x="122.5" y="51.1">7</text>
<text x="127" y="49.7">7</text>
<text x="127" y="53.2">9</text>
<text x="181.2" y="53.2">10</text>
<text x="183.2" y="49.7">8</text>
<text x="187.7" y="51.1">8</text>
<text x="198.4" y="51.1">7</text>
<text x="202.8" y="49.7">7</text>
<text x="202.8" y="53.2">9</text>
<text x="255.3" y="53.2">10</text>
<text x="257.3" y="49.7">8</text>
<text x="261.8" y="51.1">8</text>
<text x="272.4" y="51.1">7</text>
<text x="276.9" y="49.7">7</text>
<text x="276.9" y="53.2">9</text>
<text x="327.6" y="53.2">10</text>
<text x="329.6" y="49.7">8</text>
<text x="334.1" y="51.1">8</text>
<text x="344.8" y="51.1">7</text>
<text x="349.2" y="49.7">7</text>
<text x="349.2" y="53.2">9</text>
<text x="31.2" y="56.7">12</text>
<text x="37.7" y="54.6">10</text>
<text x="37.7" y="58.1">12</text>
<text x="46.4" y="58.1">11</text>
<text x="48.4" y="54.6">9</text>
<text x="52.9" y="56.7">11</text>
<text x="105.3" y="56.7">12</text>
<text x="111.8" y="54.6">10</text>
<text x="111.8" y="58.1">12</text>
<text x="120.5" y="58.1">11</text>
<text x="122.5" y="54.6">9</text>
<text x="127" y="56.7">11</text>
<text x="181.2" y="56.7">12</text>
<text x="187.7" y="54.6">10</text>
<text x="187.7" y="58.1">12</text>
<text x="196.3" y="58.1">11</text>
<text x="198.4" y="54.6">9</text>
<text x="202.8" y="56.7">11</text>
<text x="255.3" y="56.7">12</text>
<text x="261.8" y="54.6">10</text>
<text x="261.8" y="58.1">12</text>
<text x="270.4" y="58.1">11</text>
<text x="272.4" y="54.6">9</text>
<text x="276.9" y="56.7">11</text>
<text x="327.6" y="56.7">12</text>
<text x="334.1" y="54.6">10</text>
<text x="334.1" y="58.1">12</text>
<text x="342.7" y="58.1">11</text>
<text x="344.8" y="54.6">9</text>
<text x="349.2" y="56.7">11</text>
<text x="31.2" y="60.3">14</text>
<text x="31.2" y="63.8">16</text>
<text x="37.7" y="61.7">14</text>
<text x="37.7" y="65.2">16</text>
<text x="46.4" y="61.7">13</text>
<text x="46.4" y="65.2">15</text>
<text x="52.9" y="60.3">13</text>
<text x="52.9" y="63.8">15</text>
<text x="105.3" y="60.3">14</text>
<text x="105.3" y="63.8">16</text>
<text x="111.8" y="61.7">14</text>
<text x="111.8" y="65.2">16</text>
<text x="120.5" y="61.7">13</text>
<text x="120.5" y="65.2">15</text>
<text x="127" y="60.3">13</text>
<text x="127" y="63.8">15</text>
<text x="181.2" y="60.3">14</text>
<text x="181.2" y="63.8">16</text>
<text x="187.7" y="61.7">14</text>
<text x="187.7" y="65.2">16</text>
<text x="196.3" y="61.7">13</text>
<text x="196.3" y="65.2">15</text>
<text x="202.8" y="60.3">13</text>
<text x="202.8" y="63.8">15</text>
<text x="255.3" y="60.3">14</text>
<text x="255.3" y="63.8">16</text>
<text x="261.8" y="61.7">14</text>
<text x="261.8" y="65.2">16</text>
<text x="270.4" y="61.7">13</text>
<text x="270.4" y="65.2">15</text>
<text x="276.9" y="60.3">13</text>
<text x="276.9" y="63.8">15</text>
<text x="327.6" y="60.3">14</text>
<text x="327.6" y="63.8">16</text>
<text x="334.1" y="61.7">14</text>
<text x="334.1" y="65.2">16</text>
<text x="342.7" y="61.7">13</text>
<text x="342.7" y="65.2">15</text>
<text x="349.2" y="60.3">13</text>
<text x="349.2" y="63.8">15</text>
<text x="31.2" y="67.3">18</text>
<text x="31.2" y="70.8">20</text>
<text x="37.7" y="68.7">18</text>
<text x="46.4" y="68.7">17</text>
<text x="52.9" y="67.3">17</text>
<text x="52.9" y="70.8">19</text>
<text x="105.3" y="67.3">18</text>
<text x="105.3" y="70.8">20</text>
<text x="111.8" y="68.7">18</text>
<text x="120.5" y="68.7">17</text>
<text x="127" y="67.3">17</text>
<text x="127" y="70.8">19</text>
<text x="181.2" y="67.3">18</text>
<text x="181.2" y="70.8">20</text>
<text x="187.7" y="68.7">18</text>
<text x="196.3" y="68.7">17</text>
<text x="202.8" y="67.3">17</text>
<text x="202.8" y="70.8">19</text>
<text x="255.3" y="67.3">18</text>
<text x="255.3" y="70.8">20</text>
<text x="261.8" y="68.7">18</text>
<text x="270.4" y="68.7">17</text>
<text x="276.9" y="67.3">17</text>
<text x="276.9" y="70.8">19</text>
<text x="327.6" y="67.3">18</text>
<text x="327.6" y="70.8">20</text>
<text x="334.1" y="68.7">18</text>
<text x="342.7" y="68.7">17</text>
<text x="349.2" y="67.3">17</text>
<text x="349.2" y="70.8">19</text>
<text x="31.2" y="74.4">22</text>
<text x="31.2" y="77.9">24</text>
<text x="37.7" y="72.2">20</text>
<text x="37.7" y="75.8">22</text>
<text x="46.4" y="72.2">19</text>
<text x="46.4" y="75.8">21</text>
<text x="52.9" y="74.4">21</text>
<text x="52.9" y="77.9">23</text>
<text x="105.3" y="74.4">22</text>
<text x="105.3" y="77.9">24</text>
<text x="111.8" y="72.2">20</text>
<text x="111.8" y="75.8">22</text>
<text x="120.5" y="72.2">19</text>
<text x="120.5" y="75.8">21</text>
<text x="127" y="74.4">21</text>
<text x="127" y="77.9">23</text>
<text x="181.2" y="74.4">22</text>
<text x="181.2" y="77.9">24</text>
<text x="187.7" y="72.2">20</text>
<text x="187.7" y="75.8">22</text>
<text x="196.3" y="72.2">19</text>
<text x="196.3" y="75.8">21</text>
<text x="202.8" y="74.4">21</text>
<text x="202.8" y="77.9">23</text>
<text x="255.3" y="74.4">22</text>
<text x="255.3" y="77.9">24</text>
<text x="261.8" y="72.2">20</text>
<text x="261.8" y="75.8">22</text>
<text x="270.4" y="72.2">19</text>
<text x="270.4" y="75.8">21</text>
<text x="276.9" y="74.4">21</text>
<text x="276.9" y="77.9">23</text>
<text x="327.6" y="74.4">22</text>
<text x="327.6" y="77.9">24</text>
<text x="334.1" y="72.2">20</text>
<text x="334.1" y="75.8">22</text>
<text x="342.7" y="72.2">19</text>
<text x="342.7" y="75.8">21</text>
<text x="349.2" y="74.4">21</text>
<text x="349.2" y="77.9">23</text>
<text x="31.2" y="81.4">26</text>
<text x="37.7" y="79.3">24</text>
<text x="37.7" y="82.8">26</text>
<text x="46.4" y="79.3">23</text>
<text x="46.4" y="82.8">25</text>
<text x="52.9" y="81.4">25</text>
<text x="105.3" y="81.4">26</text>
<text x="111.8" y="79.3">24</text>
<text x="111.8" y="82.8">26</text>
<text x="120.5" y="79.3">23</text>
<text x="120.5" y="82.8">25</text>
<text x="127" y="81.4">25</text>
<text x="181.2" y="81.4">26</text>
<text x="187.7" y="79.3">24</text>
<text x="187.7" y="82.8">26</text>
<text x="196.3" y="79.3">23</text>
<text x="196.3" y="82.8">25</text>
<text x="202.8" y="81.4">25</text>
<text x="255.3" y="81.4">26</text>
<text x="261.8" y="79.3">24</text>
<text x="261.8" y="82.8">26</text>
<text x="270.4" y="79.3">23</text>
<text x="270.4" y="82.8">25</text>
<text x="276.9" y="81.4">25</text>
<text x="327.6" y="81.4">26</text>
<text x="334.1" y="79.3">24</text>
<text x="334.1" y="82.8">26</text>
<text x="342.7" y="79.3">23</text>
<text x="342.7" y="82.8">25</text>
<text x="349.2" y="81.4">25</text>
<text x="31.2" y="84.9">28</text>
<text x="31.2" y="88.5">30</text>
<text x="37.7" y="86.4">28</text>
<text x="37.7" y="89.9">30</text>
<text x="46.4" y="86.4">27</text>
<text x="46.4" y="89.9">29</text>
<text x="52.9" y="84.9">27</text>
<text x="52.9" y="88.5">29</text>
<text x="105.3" y="84.9">28</text>
<text x="105.3" y="88.5">30</text>
<text x="111.8" y="86.4">28</text>
<text x="111.8" y="89.9">30</text>
<text x="120.5" y="86.4">27</text>
<text x="120.5" y="89.9">29</text>
<text x="127" y="84.9">27</text>
<text x="127" y="88.5">29</text>
<text x="181.2" y="84.9">28</text>
<text x="181.2" y="88.5">30</text>
<text x="187.7" y="86.4">28</text>
<text x="187.7" y="89.9">30</text>
<text x="196.3" y="86.4">27</text>
<text x="196.3" y="89.9">29</text>
<text x="202.8" y="84.9">27</text>
<text x="202.8" y="88.5">29</text>
<text x="255.3" y="84.9">28</text>
<text x="255.3" y="88.5">30</text>
<text x="261.8" y="86.4">28</text>
<text x="261.8" y="89.9">30</text>
<text x="270.4" y="86.4">27</text>
<text x="270.4" y="89.9">29</text>
<text x="276.9" y="84.9">27</text>
<text x="276.9" y="88.5">29</text>
<text x="327.6" y="84.9">28</text>
<text x="327.6" y="88.5">30</text>
<text x="334.1" y="86.4">28</text>
<text x="334.1" y="89.9">30</text>
<text x="342.7" y="86.4">27</text>
<text x="342.7" y="89.9">29</text>
<text x="349.2" y="84.9">27</text>
<text x="349.2" y="88.5">29</text>
<text x="31.2" y="92">32</text>
<text x="37.7" y="93.4">32</text>
<text x="46.4" y="93.4">31</text>
<text x="52.9" y="92">31</text>
<text x="105.3" y="92">32</text>
<text x="111.8" y="93.4">32</text>
<text x="120.5" y="93.4">31</text>
<text x="127" y="92">31</text>
<text x="181.2" y="92">32</text>
<text x="187.7" y="93.4">32</text>
<text x="196.3" y="93.4">31</text>
<text x="202.8" y="92">31</text>
<text x="255.3" y="92">32</text>
<text x="261.8" y="93.4">32</text>
<text x="270.4" y="93.4">31</text>
<text x="276.9" y="92">31</text>
<text x="327.6" y="92">32</text>
<text x="334.1" y="93.4">32</text>
<text x="342.7" y="93.4">31</text>
<text x="349.2" y="92">31</text>
</g>
<g font-size="3.2">
<text x="90" y="130.5">6</text>
<text x="90" y="137.5">4</text>
<text x="90" y="134">5</text>
<text x="146.4" y="134">3</text>
<text x="146.4" y="137.5">2</text>
<text x="90" y="141">3</text>
<text x="146.4" y="141">1</text>
<text x="90" y="148.1">1</text>
<text x="90" y="144.6">2</text>
</g>
<g font-size="2.5" fill="#00f">
<text x="28.4" y="178.4">3</text>
<text x="47.6" y="178.4">2</text>
<text x="72.5" y="178.4">3</text>
<text x="91.7" y="178.4">2</text>
<text x="111.3" y="178.4">3</text>
<text x="130.5" y="178.4">2</text>
<text x="157.2" y="178.4">3</text>
<text x="176.4" y="178.4">2</text>
<text x="199.5" y="178.4">3</text>
<text x="218.7" y="178.4">2</text>
<text x="245.4" y="178.4">3</text>
<text x="264.6" y="178.4">2</text>
<text x="293" y="178.4">3</text>
<text x="312.2" y="178.4">2</text>
<text x="32.5" y="180.2">VDD</text>
<text x="41.1" y="180.2">DIN</text>
<text x="76.6" y="180.2">VDD</text>
<text x="85.2" y="180.2">DIN</text>
<text x="115.4" y="180.2">VDD</text>
<text x="124" y="180.2">DIN</text>
<text x="161.2" y="180.2">VDD</text>
<text x="169.8" y="180.2">DIN</text>
<text x="203.6" y="180.2">VDD</text>
<text x="212.2" y="180.2">DIN</text>
<text x="249.4" y="180.2">VDD</text>
<text x="258" y="180.2">DIN</text>
<text x="297" y="180.2">VDD</text>
<text x="305.7" y="180.2">DIN</text>
<text x="28.4" y="189">4</text>
<text x="31.7" y="190.4">DOUT GND</text>
<text x="47.6" y="189">1</text>
<text x="72.5" y="189">4</text>
<text x="75.8" y="190.4">DOUT GND</text>
<text x="91.7" y="189">1</text>
<text x="111.3" y="189">4</text>
<text x="114.7" y="190.4">DOUT GND</text>
<text x="130.5" y="189">1</text>
<text x="157.2" y="189">4</text>
<text x="160.5" y="190.4">DOUT GND</text>
<text x="176.4" y="189">1</text>
<text x="199.5" y="189">4</text>
<text x="202.8" y="190.4">DOUT GND</text>
<text x="218.7" y="189">1</text>
<text x="245.4" y="189">4</text>
<text x="248.7" y="190.4">DOUT GND</text>
<text x="264.6" y="189">1</text>
<text x="293" y="189">4</text>
<text x="296.3" y="190.4">DOUT GND</text>
<text x="312.2" y="189">1</text>
<text x="72.5" y="215.5">3</text>
<text x="91.7" y="215.5">2</text>
<text x="111.3" y="215.5">3</text>
<text x="130.5" y="215.5">2</text>
<text x="157.2" y="215.5">3</text>
<text x="176.4" y="215.5">2</text>
<text x="199.5" y="215.5">3</text>
<text x="218.7" y="215.5">2</text>
<text x="245.4" y="215.5">3</text>
<text x="264.6" y="215.5">2</text>
<text x="293" y="215.5">3</text>
<text x="312.2" y="215.5">2</text>
<text x="349.4" y="213.7">3</text>
<text x="353.5" y="215.5">VDD</text>
<text x="362.1" y="215.5">DIN</text>
<text x="368.7" y="213.7">2</text>
<text x="76.6" y="217.2">VDD</text>
<text x="85.2" y="217.2">DIN</text>
<text x="115.4" y="217.2">VDD</text>
<text x="124" y="217.2">DIN</text>
<text x="161.2" y="217.2">VDD</text>
<text x="169.8" y="217.2">DIN</text>
<text x="203.6" y="217.2">VDD</text>
<text x="212.2" y="217.2">DIN</text>
<text x="249.4" y="217.2">VDD</text>
<text x="258" y="217.2">DIN</text>
<text x="297" y="217.2">VDD</text>
<text x="305.7" y="217.2">DIN</text>
<text x="72.5" y="226.1">4</text>
<text x="75.8" y="227.5">DOUT GND</text>
<text x="91.7" y="226.1">1</text>
<text x="111.3" y="226.1">4</text>
<text x="114.7" y="227.5">DOUT GND</text>
<text x="130.5" y="226.1">1</text>
<text x="157.2" y="226.1">4</text>
<text x="160.5" y="227.5">DOUT GND</text>
<text x="176.4" y="226.1">1</text>
<text x="199.5" y="226.1">4</text>
<text x="202.8" y="227.5">DOUT GND</text>
<text x="218.7" y="226.1">1</text>
<text x="245.4" y="226.1">4</text>
<text x="248.7" y="227.5">DOUT GND</text>
<text x="264.6" y="226.1">1</text>
<text x="293" y="226.1">4</text>
<text x="296.3" y="227.5">DOUT GND</text>
<text x="312.2" y="226.1">1</text>
<text x="349.4" y="224.3">4</text>
<text x="352.8" y="225.7">DOUT GND</text>
<text x="368.7" y="224.3">1</text>
</g>
</svg>
